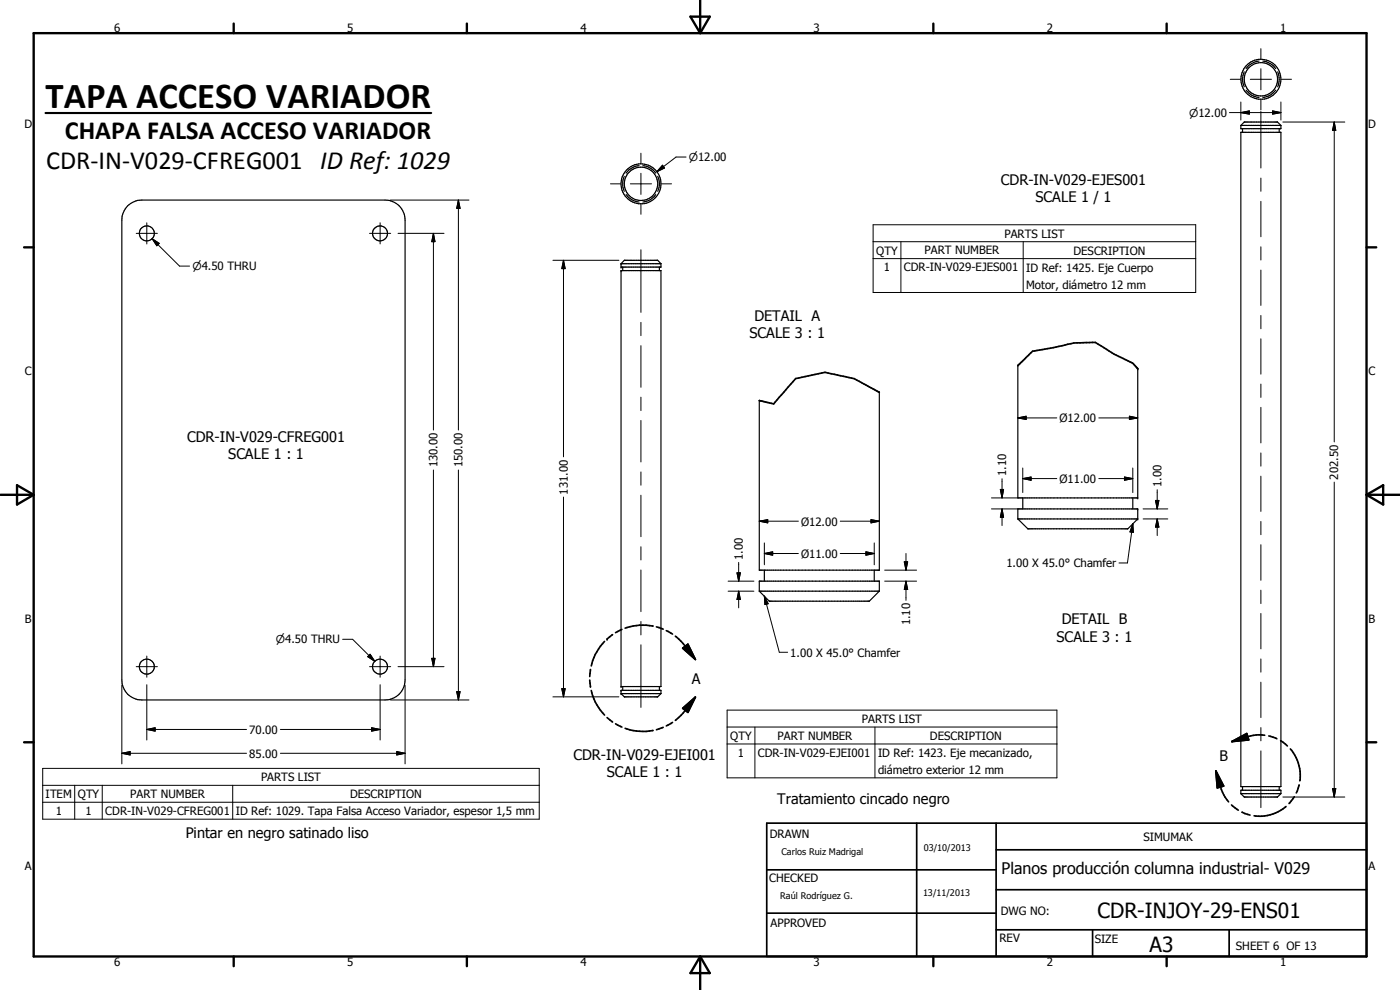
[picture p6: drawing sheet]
<svg xmlns="http://www.w3.org/2000/svg" width="420mm" height="297mm" viewBox="0 0 420 297" stroke-linecap="round" stroke-linejoin="round" font-family="sans-serif">
<g fill="none" stroke="#000" stroke-width=".35">
<path d="M377.9 18.3a5.6 5.6 0 0 0-3.9 2.3M379 18.3a5.6 5.6 0 0 1 3.9 2.3M372.4 37.6v1h12v-1M372.4 39.7h12v196.3h-12zM372.4 37.6h12M372.4 37.6l1-1h10l1 1M372.9 38.6v1.1M373.4 21.5a5.2 5.2 0 0 0 0 4.5M374 27.1a5.3 5.3 0 0 0 3.9 2.2M382.9 27.1l-1.7 1.5-2.2 .7M383.4 21.5a5.6 5.6 0 0 1 0 4.5M383.9 38.6v1.1"/>
<path d="M187.4 52.9l-.5 1.7 .1 1.7 .4 1.1M187.9 58.4a5.4 5.4 0 0 0 3.9 2.2M191.8 49.7l-1.7 .4-1.4 1-.8 .8M192.9 49.7l1.7 .4 1.4 1 .8 .8M196.8 58.4l-1.7 1.5-2.2 .7M197.4 52.9a5.2 5.2 0 0 1 0 4.5M38.3 61.8l2.5-1.5 1.8-.3h73a6 6 0 0 1 6 6v138a6 6 0 0 1-6 6h-73a5.9 5.9 0 0 1-6-6v-138l.2-1.7zM186.4 79.1v1h12v-1M186.4 79.1h12M186.4 79.1l1-1h10l1 1M186.4 81.2h12v124.8h-12zM186.9 80.1v1.1"/>
<path d="M197.9 80.1v1.1M263.9 117.7v53.4h-36v-50.9M305.5 109.7v39.7h35.9v-38.8M305.5 155.7v-3h35.9v3M305.5 155.7h35.9M305.5 155.7l3 3h30l2.9-3M306.9 149.4v3.3M340 149.4v3.3M227.9 177.4v-3h36v3M227.9 177.4h36M227.9 177.4l3 3h30l3-3M229.4 171.1v3.3"/>
<path d="M262.4 171.1v3.3M186.4 208.1v-1h12v1M186.4 208.1h12M186.4 208.1l1 1h10l1-1M186.9 206v1.1M197.9 206v1.1M372.4 238.1v-1h12v1M372.4 238.1h12M372.4 238.1l1 1h10l1-1M372.9 236v1.1M383.9 236v1.1"/>
<circle cx="378.4" cy="23.8" r="6"/>
<circle cx="378.4" cy="23.8" r="5"/>
<circle cx="192.4" cy="55.1" r="5"/>
<circle cx="192.4" cy="55.2" r="6"/>
<circle cx="44.1" cy="70" r="2.24"/>
<circle cx="114" cy="70" r="2.24"/>
<circle cx="44.1" cy="200" r="2.27"/>
<circle cx="114.1" cy="200" r="2.25"/>
</g>
<g fill="#000">
<circle cx="186.4" cy="79.1" r=".18"/>
<circle cx="186.4" cy="80.1" r=".18"/>
<circle cx="186.4" cy="81.2" r=".18"/>
<circle cx="341.4" cy="110.6" r=".25"/>
<circle cx="341.4" cy="149.4" r=".18"/>
<circle cx="341.4" cy="155.7" r=".18"/>
<circle cx="341.4" cy="152.7" r=".18"/>
<circle cx="182.2" cy="191.7" r=".25"/>
<circle cx="186.4" cy="206" r=".18"/>
<circle cx="186.4" cy="207.1" r=".18"/>
<circle cx="186.4" cy="208.1" r=".18"/>
</g>
<g fill="none" stroke="#000" stroke-width=".51">
<path d="M263.9 117.7l-3.5-1.9a19 19 0 0 0-8.2-3.1l-4.6-1-8.8 1.9-6.6 7.6-4.3-1M305.5 109.7h.1M305.5 109.7l4.4-4.3 7.9-1.5a32.9 32.9 0 0 1 10.9-1.2l1.8 1.1a37.3 37.3 0 0 0 7.6 4.3 8 8 0 0 1 3.3 2.5M181.4 192.4a14.9 14.9 0 0 0-4 7.4M183.8 190.4l-1.6 1.3M186.6 188.8l-1.9 1M196 187.8a17 17 0 0 0-8.4 .7M197 188.1l2 .7M200 189.2l1.8 1M202.7 190.9l2.4 2.2 3.6 4.8M204.9 194.5l1.5-1.2 2.3 4.6zM177 204l.2 2.2"/>
<path d="M177.2 200.9l-.2 2.1M177.4 207.2a14.9 14.9 0 0 0 4 7.3M182.2 215.3l1.6 1.3M184.7 217.2l1.9 .9M187.6 218.5a15.8 15.8 0 0 0 8.4 .7M199 218.2l-2 .7M201.8 216.7l-1.8 1.1M204.9 212.5l3.8-3.3-2.3 4.5zM208.7 209.2l-3.6 4.7-2.4 2.3M364.9 231.3l2.3 4.5-1.9 .6zM364.9 231.3l1.7 5.6 .7 1.6 1.4 2.1M369.7 222.5l4.5-2.4 .6 1.9z"/>
<path d="M379.5 220.6h-3.4l-6.4 1.9M380.8 220.8l2.4 .9M384.3 222.2l2.1 1.6M387.3 224.7a12 12 0 0 1 2.8 9.6M388.4 239.1l-1.5 2M389.9 235.5l-.9 2.4M230.1 247h180v40h-180zM275.1 247v40M298.9 255h111.2M298.9 247v40M369.6 241.5l2 1.6M372.7 243.7l2.4 .9"/>
<path d="M385.9 242a12.1 12.1 0 0 1-9.5 2.8M230.1 274h68.8M230.1 261h68.8M298.9 279h111.2M298.9 267h111.2M327.9 279v8M368.9 279v8"/>
</g>
<g fill="none" stroke="#000" stroke-width=".71">
<path d="M10.1 9.9h400v277.1h-400zM70.1 7.1v2.8M140.1 7.1v2.8M207.2 5h5.8l-2.9 4.9zM210.1 0v9.9M280.1 7.1v2.8M350.1 7.1v2.8M7.2 74.2h2.9M410.1 74.2h2.9M.1 148.5h10M5.1 145.6l5 2.9-5 2.9zM410.1 148.5h10"/>
<path d="M410.1 148.5l5-2.9v5.8zM7.2 222.7h2.9M410.1 222.7h2.9M70.1 287v2.9M140.1 287v2.9M210.1 287v10M210.1 287l2.9 5h-5.8zM280.1 287v2.9M350.1 287v2.9"/>
</g>
<g fill="#000">
<path d="M372.4 33.8l2.5-.5v.9zM381.9 33.3l2.5 .5-2.5 .4zM400.4 36.6l.5 2.5h-1zM198.8 49.6l.6 .8-2.3 1.1zM45.7 71.6l2.1 1.4-.7 .7zM130.1 70l.4 2.5h-.9zM137.6 60l.5 2.5h-1zM169.1 78.1l.5 2.5h-1zM305.5 125.4l2.5-.5v1zM339 124.9l2.4 .5-2.4 .5zM227.9 156.4l2.5-.5v1zM261.4 155.9l2.5 .5-2.5 .5z"/>
<path d="M300.2 146.9h1l-.5 2.5zM300.7 152.7l.5 2.5h-1zM306.9 143.6l2.5-.5v1zM337.5 143.1l2.5 .5-2.5 .5zM340 157.2l.1 2.5-1-.1zM346.8 150.2h1l-.5 2.5zM347.3 155.7l.5 2.5h-1zM221.2 171.9h1l-.5 2.5zM221.7 177.4l.5 2.5h-1zM229.4 166.1l2.5-.5v1zM259.9 165.6l2.5 .5-2.5 .5zM271.4 168.6h1l-.5 2.5z"/>
<path d="M271.9 174.4l.5 2.5h-1zM111.1 196.3l1.4 2.1-2.1-1.4zM129.6 197.5h.9l-.4 2.5zM204.9 194.5l1.5-1.2 2.3 4.6zM229.4 178.9l1.1 2.2-.9 .3zM44.1 218.9l2.5-.5v1zM111.5 218.4l2.6 .5-2.6 .5zM137.1 207.5h1l-.5 2.5zM168.6 206.6h1l-.5 2.5zM204.9 212.5l3.8-3.3-2.3 4.5zM36.6 226l2.5-.5v1zM119.1 225.5l2.5 .5-2.5 .5z"/>
<path d="M364.9 231.3l2.3 4.5-1.9 .6zM369.7 222.5l4.5-2.4 .6 1.9zM399.9 236.6h1l-.5 2.5z"/>
</g>
<g fill="none" stroke="#000" stroke-width=".3">
<path d="M378.4 14.6v3M369 33.8h15.4M369.2 23.8h3.1M372.4 33.8l2.5-.5v.9zM372.4 30.6v5.4M375.2 23.8h6.4M378.4 20.6v6.4M378.4 30v3M378.4 33.4v17M381.9 33.3l2.5 .5-2.5 .4zM384.4 30.6v5.4M384.6 23.8h3"/>
<path d="M385 36.6h18.6M400.4 36.6l.5 2.5h-1zM400.4 36.6v96M183.2 55.2h3M189.2 55.2h6.3M192.4 46v3M192.4 52v6.3M198.5 55.2h3M198.8 49.6l.6 .8-2.3 1.1zM205.9 47.1h-3l-5.8 4.4M378.4 53.4v4M40.9 70h6.3"/>
<path d="M44.1 66.8v6.4M45.7 71.6l2.1 1.4-.7 .7zM45.7 71.6l8.2 8.2h3M110.9 70h6.4M114.1 66.8v6.4M117.2 60h23.5M119.5 70h13.8M130.1 70l.4 2.5h-.9zM130.1 70v59M137.6 60l.5 2.5h-1zM137.6 60v69M165.9 78.1h19.8"/>
<path d="M169.1 78.1l.5 2.5h-1zM169.1 78.1v59M192.4 61.3v3M192.4 74.9v18.8M262 67.4h96.8v20.4h-96.8zM262 72.5h96.8M262 77.6h96.8M270.4 72.5v15.3M307.1 72.5v15.3M378.4 60.4v10.6M378.4 74v4M192.4 96.7v4"/>
<path d="M378.4 81v10.7M378.4 94.7v3.9M192.4 103.7v12.5M192.4 119.2v4M378.4 101.6v10.7M378.4 115.2v4.1M192.4 126.2v12.4M305.5 125.4l2.5-.5v1zM305.5 125.4h11.6M329.8 125.4h11.6M339 124.9l2.4 .5-2.4 .5zM378.4 122.2v10.7"/>
<path d="M378.4 135.9v4M130.1 141v59M137.6 141v69M169.1 149.1v60M192.4 141.6v4M192.4 148.6v12.4M227.9 156.4l2.5-.5v1zM227.9 156.4h11.7M252.2 156.4h11.7M261.4 155.9l2.5 .5-2.5 .5zM297.5 152.7h7.8M297.5 149.4h7.8"/>
<path d="M300.2 146.9h1l-.5 2.5zM300.7 152.7l.5 2.5h-1zM300.7 143.6v5.8M300.7 152.7v5M306.9 143.6l2.5-.5v1zM306.9 143.6h10.2M306.9 140.4v7.4M329.8 143.6h10.2M337.5 143.1l2.5 .5-2.5 .5zM340 157.2l.1 2.5-1-.1zM340 140.4v7.4M340 157.2l-1.6 11.7h-2.6"/>
<path d="M343.1 152.7h7.4M343.1 155.7h7.4M346.8 150.2h1l-.5 2.5zM347.3 155.7l.5 2.5h-1zM347.3 146.9v5.8M347.3 155.7v5M378.4 142.9v10.6M378.4 156.5v3.9M400.4 144.7v94.4M192.4 164v4M192.4 171v12.5M218.5 174.4h7.8"/>
<path d="M218.5 177.4h7.8M221.2 171.9h1l-.5 2.5zM221.7 177.4l.5 2.5h-1zM221.7 168.7v5.7M221.7 177.4v5M229.4 166.1l2.5-.5v1zM229.4 178.9l1.1 2.2-.9 .3zM229.4 166.1h10.2M229.4 162.9v6.6M229.4 178.9l4.5 16.8h2.5M252.2 166.1h10.2M259.9 165.6l2.5 .5-2.5 .5z"/>
<path d="M262.4 162.9v6.6M265.5 171.1h9.6M265.5 174.4h9.6M271.4 168.6h1l-.5 2.5zM271.9 174.4l.5 2.5h-1zM271.9 166.1v5M271.9 174.4v5.7M378.4 163.4v10.7M378.4 177.1v4M44.1 196.8v6.4M102.8 191.8h3l6.7 6.6M110.4 197l.7-.7 1.4 2.1z"/>
<path d="M111.1 196.3l1.4 2.1-2.1-1.4zM114.1 196.8v6.4M129.6 197.5h.9l-.4 2.5zM192.4 186.5v4M192.4 193.5v18.8M378.4 184.1v10.6M378.4 197.7v4M36.6 205.6v23.6M40.9 200h6.3M44.1 218.9l2.5-.5v1zM44.1 218.9h29.9M44.1 205.4v16.6"/>
<path d="M84.1 218.9h30M110.9 200h6.4M111.5 218.4l2.6 .5-2.6 .5zM114.1 205.4v16.6M117.2 210h23.5M119.5 200h13.8M121.6 205.6v23.6M137.1 207.5h1l-.5 2.5zM165.9 209.1h19.8M168.6 206.6h1l-.5 2.5zM218.2 213.1h99v20.3h-99zM218.2 218.1h99"/>
<path d="M226.6 218.1v15.3M262.6 218.1v15.3M378.4 204.7v10.6M378.4 218.3v4M12.8 230.5h149v15.3h-149zM12.8 235.6h149M22.4 235.6v10.2M30.7 235.6v10.2M36.6 226l2.5-.5v1zM36.6 226h37.4M69.8 235.6v10.2M84.1 226h37.5"/>
<path d="M119.1 225.5l2.5 .5-2.5 .5zM218.2 223.2h99M378.4 225.3v17M385 239.1h18.6M399.9 236.6h1l-.5 2.5zM12.8 240.7h149"/>
</g>
<path d="M13.7 33.9h115.7" fill="none" stroke="#000" stroke-width=".63"/>
<text font-size="11" x="13.7" y="32.3">TAPA ACCESO VARIADOR</text>
<g font-size="7.9">
<text x="19.5" y="41.7">CHAPA FALSA ACCESO VARIADOR</text>
<text x="13.8" y="50.7">CDR-IN-V029-CFREG001 ID Ref: 1029</text>
</g>
<g font-size="6.3">
<text x="329.4" y="275.4">CDR-INJOY-29-ENS01</text>
<text x="345" y="285.6">A3</text>
</g>
<text font-size="4.8" x="300.6" y="262.1">Planos producción columna industrial- V029</text>
<g font-size="4.4">
<text x="300.3" y="55.5">CDR-IN-V029-EJES001</text>
<text x="310.8" y="60.7">SCALE 1 / 1</text>
<text x="224.9" y="101.4">SCALE 3 : 1</text>
<text x="226.4" y="96.2">DETAIL A</text>
<text x="56.1" y="132.6">CDR-IN-V029-CFREG001</text>
<text x="68.5" y="137.8">SCALE 1 : 1</text>
<text x="318.6" y="187.3">DETAIL B</text>
<text x="317.1" y="192.5">SCALE 3 : 1</text>
<text x="207.6" y="205.1">A</text>
<text x="172.1" y="228">CDR-IN-V029-EJEI001</text>
<text x="182.1" y="233.3">SCALE 1 : 1</text>
<text x="366" y="228.5">B</text>
<text x="233.3" y="241.3">Tratamiento cincado negro</text>
<text x="55.7" y="251.5">Pintar en negro satinado liso</text>
</g>
<g font-size="3.4">
<text x="34.2" y="9.6">6</text>
<text x="104.2" y="9.6">5</text>
<text x="174.2" y="9.6">4</text>
<text x="244.2" y="9.6">3</text>
<text x="314.2" y="9.6">2</text>
<text x="384.2" y="9.6">1</text>
<text x="7.4" y="38.4">D</text>
<text x="410.6" y="38.4">D</text>
<text x="301.4" y="71.3">PARTS LIST</text>
<text x="263" y="76.4">QTY</text>
<text x="277.5" y="76.3">PART NUMBER</text>
<text x="322.2" y="76.4">DESCRIPTION</text>
<text x="265.2" y="81.4">1</text>
<text x="271.3" y="81.4">CDR-IN-V029-EJES001</text>
<text x="308" y="81.5">ID Ref: 1425. Eje Cuerpo</text>
<text x="308" y="86.6">Motor, diámetro 12 mm</text>
<text x="7.5" y="112.6">C</text>
<text x="410.7" y="112.6">C</text>
<text x="318" y="126.7">Ø12.00</text>
<text x="131.3" y="140.3" transform="rotate(-90 131.3 140.3)">130.00</text>
<text x="138.8" y="140.3" transform="rotate(-90 138.8 140.3)">150.00</text>
<text x="302" y="142.9" transform="rotate(-90 302 142.9)">1.10</text>
<text x="401.6" y="143.9" transform="rotate(-90 401.6 143.9)">202.50</text>
<text x="170.4" y="148.4" transform="rotate(-90 170.4 148.4)">131.00</text>
<text x="318" y="145">Ø11.00</text>
<text x="348.6" y="146.2" transform="rotate(-90 348.6 146.2)">1.00</text>
<text x="240.4" y="157.8">Ø12.00</text>
<text x="223" y="167.9" transform="rotate(-90 223 167.9)">1.00</text>
<text x="240.4" y="167.4">Ø11.00</text>
<text x="302" y="170.2">1.00 X 45.0° Chamfer</text>
<text x="7.5" y="186.9">B</text>
<text x="273.2" y="187.6" transform="rotate(-90 273.2 187.6)">1.10</text>
<text x="410.7" y="186.9">B</text>
<text x="237.2" y="197">1.00 X 45.0° Chamfer</text>
<text x="74.8" y="220.1">70.00</text>
<text x="219.1" y="222">QTY</text>
<text x="233.4" y="222">PART NUMBER</text>
<text x="258.7" y="216.9">PARTS LIST</text>
<text x="279.1" y="222">DESCRIPTION</text>
<text x="74.8" y="227.3">85.00</text>
<text x="221.4" y="227">1</text>
<text x="227.4" y="227.1">CDR-IN-V029-EJEI001</text>
<text x="263.5" y="227.1">ID Ref: 1423. Eje mecanizado,</text>
<text x="263.5" y="232.2">diámetro exterior 12 mm</text>
<text x="13.7" y="239.4">ITEM</text>
<text x="23.4" y="239.4">QTY</text>
<text x="39.1" y="239.4">PART NUMBER</text>
<text x="78.3" y="234.4">PARTS LIST</text>
<text x="105.1" y="239.4">DESCRIPTION</text>
<text x="16.7" y="244.5">1</text>
<text x="25.6" y="244.5">1</text>
<text x="31.6" y="244.5">CDR-IN-V029-CFREG001</text>
<text x="70.8" y="244.6">ID Ref: 1029. Tapa Falsa Acceso Variador, espesor 1,5 mm</text>
<text x="231" y="251.4">DRAWN</text>
<text x="343.1" y="252.3">SIMUMAK</text>
<text x="7.4" y="261.1">A</text>
<text x="410.7" y="261.1">A</text>
<text x="230.9" y="264.5">CHECKED</text>
<text x="300.3" y="274.4">DWG NO:</text>
<text x="231.3" y="278.2">APPROVED</text>
<text x="300" y="282.6">REV</text>
<text x="328.5" y="283">SIZE</text>
<text x="370.9" y="285.1">SHEET 6 OF 13</text>
<text x="34.2" y="289.9">6</text>
<text x="104.2" y="289.9">5</text>
<text x="174.2" y="289.9">4</text>
<text x="244.2" y="289.9">3</text>
<text x="314.2" y="289.9">2</text>
<text x="384.2" y="289.9">1</text>
</g>
<g font-size="3.3">
<text x="356.9" y="35">n12.00</text>
<text x="206.7" y="48.3">n12.00</text>
<text x="57.7" y="81.1">n4.50 THRU</text>
<text x="82.8" y="193">n4.50 THRU</text>
</g>
<g font-size="2.7">
<text x="234.5" y="256.6">Carlos Ruiz Madrigal</text>
<text x="277.2" y="255.3">03/10/2013</text>
<text x="234.1" y="269.7">Raúl Rodríguez G.</text>
<text x="277" y="268.7">13/11/2013</text>
</g>
</svg>
